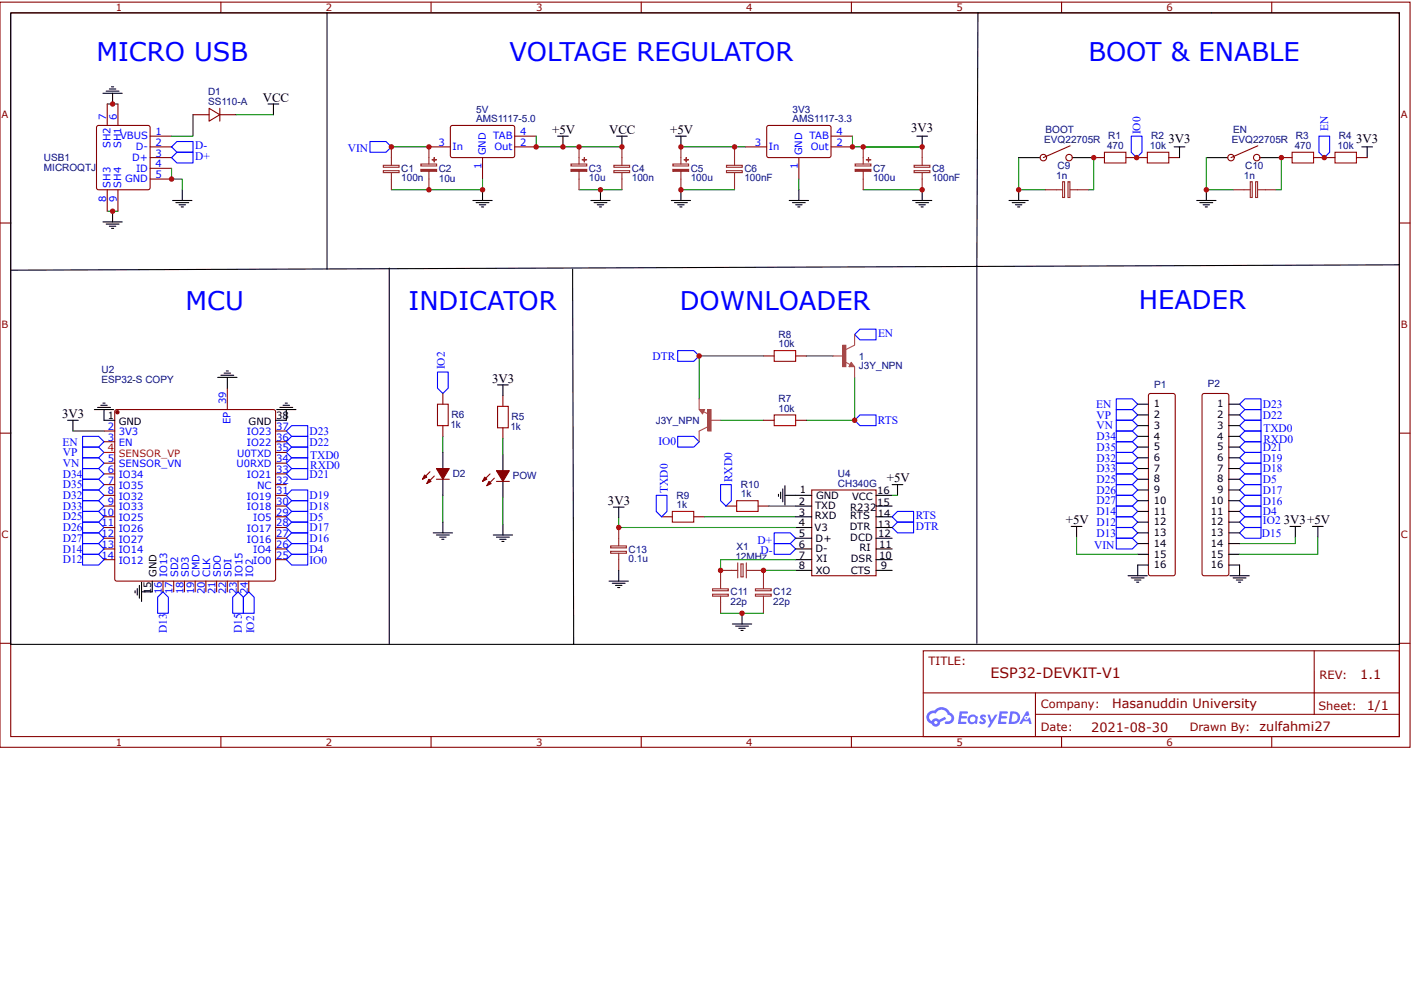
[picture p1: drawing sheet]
<svg xmlns="http://www.w3.org/2000/svg" width="297mm" height="210mm" viewBox="0 0 297 210" stroke-linecap="round" stroke-linejoin="round" font-family="sans-serif">
<path d="M22.6 21.9h2.2M22.6 44.5h2.2" fill="none" stroke="#080" stroke-width=".23"/>
<g fill="none" stroke="#000" stroke-width=".23">
<path d="M21.7 19.6h4M22.3 19.2h2.8M23 18.7h1.4M23.5 18.3h.4M23.7 19.6v2.3M38.4 40v2.2M143.3 40v2.2M168.2 40v2.2M194.1 40v2.2M21.7 46.7h4M22.3 47.2h2.8M23 47.6h1.4"/>
<path d="M23.5 48.1h.4M23.7 44.5v2.2M36.3 42.2h4.1M37 42.7h2.7M37.7 43.1h1.3M38.1 43.6h.5M141.3 42.2h4.1M142 42.7h2.7M142.7 43.1h1.3M143.1 43.6h.5M166.1 42.2h4.1M166.8 42.7h2.7"/>
<path d="M167.5 43.1h1.3M167.9 43.6h.5M192.1 42.2h4M192.8 42.7h2.7M193.4 43.1h1.4M193.9 43.6h.4"/>
</g>
<g fill="none" stroke="#800" stroke-width=".23">
<path d="M0 .5h296.8v156.8h-296.8zM2.3 2.7h292.3v152.4h-292.3zM46.5 .5v2.2M90.7 .5v2.2M135 .5v2.2M179.2 .5v2.2M223.5 .5v2.2M267.7 .5v2.2M20.4 26.5l.4-.1h10.3l.4 .1 .1 .4v12.6l-.1 .3-.4 .2h-10.3l-.4-.2-.1-.3v-12.6zM22.6 21.9v4.5M22.6 40v4.5M24.8 21.9v4.5"/>
<path d="M24.8 40v4.5M31.6 28.7h4.5M31.6 30.9h4.5M31.6 33.2h4.5M31.6 35.4h4.5M31.6 37.7h4.5M0 46.9h2.3M294.6 46.9h2.2M0 91.2h2.3M294.6 91.2h2.2M0 135.4h2.3M194.3 137h100.3v18.1h-100.3z"/>
<path d="M276.6 137v13.4M294.6 135.4h2.2M46.5 155.1v2.2M90.7 155.1v2.2M135 155.1v2.2M179.2 155.1v2.2M194.4 145.9h100.1M218 150.4h76.5M218 145.9v9M223.5 155.1v2.2M267.7 155.1v2.2"/>
</g>
<path d="M152.9 34.8h3.3v.4h-3.3zM152.9 35.9h3.3v.4h-3.3zM154.6 30.9v3.9M154.6 36.3v3.7M192.4 34.8h3.3v.4h-3.3zM192.4 35.9h3.3v.4h-3.3zM194.1 30.9v3.9M194.1 36.3v3.7" fill="none" stroke="#8d2323" stroke-width=".23"/>
<g fill="#58f">
<path d="M206.5 150.6l.4-.2 .4 .1 .3 .2-.3 .4a.3 .3 0 0 0-.2-.3 .3 .3 0 0 0-.3 .2 .76 .76 0 0 1 .6 .6 .76 .76 0 0 1-.2 .8h-.6l-.6-.3 .3-.4 .5 .3 .2-.2a.83 .83 0 0 1-.5-1.2z"/>
<path d="M207.8 150.5h.5l.4 1.1 .7-1.1h.6l-1.6 2.6h-.6l.6-1z"/>
<path d="M202 149.8h1.7l.1 .2-.3 .2h-1l-.1 .6h1l.2 .2-.3 .3-1-.1-.1 .8h1h.2v.3l-1.8 .1z"/>
<path d="M210.4 149.8h1.7l.1 .2-.3 .2h-1l-.1 .6h1l.2 .2-.3 .2h-1l-.1 .8h1h.2v.3l-1.8 .1z"/>
<path d="M216 149.8h.5l.2 .8-.4 .2a.45 .45 0 0 0-.7 .1 .45 .45 0 0 0 .3 .7 .45 .45 0 0 0 .6-.4l.3-.2 .4 1.4h-.5l-.2-.6h-1.1l-.3 .6h-.6z"/>
<path d="M212.7 149.8l-.4 2.6h.9a1.35 1.35 0 0 0 1.5-1.3 1.35 1.35 0 0 0-1.6-1.3zM213.1 150.2a.91 .91 0 0 1 1.1 1.1 .91 .91 0 0 1-1.3 .7z"/>
<path d="M203.9 150.8a.98 .98 0 0 0 0 1.4 .98 .98 0 0 0 1.3 .1l.5 .1 .1-1.5-.3-.1a.97 .97 0 0 0-1.6 0zM204.1 151.5a.6 .6 0 0 1 1.2 0 .6 .6 0 0 1-1.2 0z"/>
<path d="M195.4 150a1.4 1.4 0 0 0 .7 2.4 .92 .92 0 0 0 1.1 .6 .92 .92 0 0 0 .7-1l1.3-.6-.3-.5-1.2 .6-.7-.3a.92 .92 0 0 0-.9 .6 .89 .89 0 0 1-.4-1.2 .89 .89 0 0 1 1.3-.3 1.36 1.36 0 0 1 1.4-.9 1.36 1.36 0 0 1 1.2 1.1 .73 .73 0 0 1 .7 .9 .73 .73 0 0 1-1.1 .5 .28 .28 0 0 0-.3 .2 .28 .28 0 0 0 .2 .3 1.27 1.27 0 0 0 1.6-.8 1.27 1.27 0 0 0-.8-1.6 2.01 2.01 0 0 0-3.3-.4l-.7 .1zM196.6 152.1a.35 .35 0 0 1 .7 0 .35 .35 0 0 1-.7 0z"/>
<circle cx="216" cy="151.1" r=".17"/>
</g>
<path d="M36.1 35.4v2.3h2.3v2.3M40.6 24.2v4.5h-4.5M49.7 24.2h7.9M143.3 40h11.3M143.3 30.9h13.6M168.2 37.7v2.3M179.4 28.7v2.2h14.7h-12.4M181.7 40h12.4M169.7 74.9h5.7M179.9 79.5v9h-10.2M151.7 88.5h9" fill="none" stroke="#080" stroke-width=".23"/>
<path d="M40.6 24.2h3.4M44 22.8l2.3 1.4-2.3 1.3zM46.3 22.8v2.7M46.3 24.2h3.4M156.9 30.9h4.5M161.5 26.5l.3-.1h12.8l.3 .5v6l-.4 .3-12.8-.1-.3-.4v-5.8zM168.2 33.2v4.5M174.9 30.9h4.5M174.9 28.7h4.5" fill="none" stroke="#800" stroke-width=".23"/>
<path d="M255.1 2.7h-252.8v133M56.4 21.9h2.3M57.6 21.9v2.3M142.2 28.7h2.3M143.3 28.7v2.2" fill="none" stroke="#000" stroke-width=".23"/>
<path d="M142.7 73.8h3.3l1.2 1.1-1.2 1.2h-3.3zM179.9 70.4l1.1-1.1h3.4v2.3h-3.4zM142.7 91.9h3.3l1.2 1.1-1.2 1.1h-3.3zM179.9 88.5l1.1-1.1h3.4v2.2h-3.4z" fill="none" stroke="#00f" stroke-width=".23"/>
<path d="M177.9 76.2l1.1 .5M179.2 76.3l.7 .9h-1.2zM179.2 76.7l.1 .3h-.3l.2-.5 .4 .6h-.6M179.9 72.7l-1.8 .9" fill="none" stroke="#a54b4b" stroke-width=".23"/>
<path d="M177.4 72.7h.7v4.5h-.7z" fill="#a54b4b"/>
<path d="M177.4 72.7h.7v4.5h-.7z" fill="none" stroke="#a54b4b" stroke-width=".21"/>
<path d="M175.4 74.9h2.2M179.9 70.4v2.2M179.9 77.2v2.3M147.2 86.2h1.1l-.4 .9zM148.1 86.7l1.1 .5M148.1 86.3h-.7l.5 .6 .2-.5h-.3l.1 .3M149 89.8l-1.8 .9" fill="none" stroke="#a54b4b" stroke-width=".23"/>
<path d="M163 73.8h4.5v2.3h-4.5zM163 87.4h4.5v2.2h-4.5z" fill="none" stroke="#a00000" stroke-width=".23"/>
<path d="M160.7 74.9h2.3M167.5 74.9h2.2M160.7 88.5h2.3M167.5 88.5h2.2" fill="none" stroke="#800" stroke-width=".23"/>
<path d="M160.7 74.9h-13.5v9.1" fill="none" stroke="#080" stroke-width=".23"/>
<path d="M149 86.2h.7v4.5h-.7z" fill="#a54b4b"/>
<path d="M149 86.2h.7v4.5h-.7z" fill="none" stroke="#a54b4b" stroke-width=".21"/>
<path d="M147.2 84v2.2M147.2 90.8v2.2M149.5 88.5h2.2" fill="none" stroke="#a54b4b" stroke-width=".23"/>
<path d="M163.9 104.1v.4M164.3 103.6v1.4M164.8 102.9v2.7M165.2 104.3h2.3M165.2 102.2v4.1M187.8 102h2.3M188.9 102v2.3M154.2 131.4h4M154.8 131.8h2.7M155.5 132.3h1.4M156 132.7h.4M156.2 129.1v2.3" fill="none" stroke="#000" stroke-width=".23"/>
<path d="M150 124h3.3v.4h-3.3zM150 125.1h3.3v.4h-3.3zM151.7 120.1v3.8M151.7 125.5v3.6M159 124h3.3v.4h-3.3zM159 125.1h3.3v.4h-3.3zM160.7 120.1v3.8M160.7 125.5v3.6" fill="none" stroke="#8d2323" stroke-width=".23"/>
<path d="M163 112.2h3.4l1.1 1.1-1.1 1.1h-3.4zM163 114.4h3.4l1.1 1.2-1.1 1.1h-3.4zM187.8 111.1l1.1-1.2h3.4v2.3h-3.4z" fill="none" stroke="#00f" stroke-width=".23"/>
<path d="M141.5 107.7h4.5v2.2h-4.5zM155.1 105.4h4.5v2.3h-4.5z" fill="none" stroke="#a00000" stroke-width=".23"/>
<path d="M139.3 108.8h2.2M146 108.8h2.3M152.8 106.5h2.3M159.6 106.5h2.2" fill="none" stroke="#800" stroke-width=".23"/>
<path d="M148.3 108.8h19.2M161.8 106.5h5.7" fill="none" stroke="#080" stroke-width=".23"/>
<path d="M170.9 103.2h13.5v18h-13.5z" fill="#fff"/>
<path d="M170.9 103.2h13.5v18h-13.5z" fill="none" stroke="#800000" stroke-width=".23"/>
<g fill="none" stroke="#000" stroke-width=".23">
<path d="M214.4 33.2h4.5M214.4 40v2.2M225.7 33.2h4.5M247.2 30.9h2.2M248.3 30.9v2.3M253.9 33.2h4.5M253.9 40v2.2M265.2 33.2h4.5M286.7 30.9h2.2M287.8 30.9v2.3M212.4 42.2h4.1M213.1 42.7h2.7"/>
<path d="M213.8 43.1h1.3M214.2 43.6h.5M251.9 42.2h4.1M252.6 42.7h2.7M253.3 43.1h1.3M253.7 43.6h.5M19.9 86.2h4M20.5 85.8h2.7M21.2 85.3h1.4M21.7 84.9h.4M21.9 86.2v2.3M58.2 86.2h4.1"/>
<path d="M58.9 85.8h2.7M59.6 85.3h1.3M60 84.9h.5M60.3 86.2v2.3M93.2 95.3v3.3M91.2 112.2h4.1M91.9 112.6h2.7M92.5 113.1h1.4M93 113.5h.4M93.2 100.9v3.4M93.2 109.9v2.3M167.5 104.3h3.4"/>
<path d="M167.5 106.5h3.4M167.5 108.8h3.4M167.5 111.1h3.4M167.5 113.3h3.4M167.5 115.6h3.4M167.5 117.8h3.4M184.4 104.3h3.4M184.4 106.5h3.4M184.4 108.8h3.4M184.4 111.1h3.4M184.4 113.3h3.4M184.4 115.6h3.4"/>
<path d="M184.4 117.8h3.4M28.4 124.4v.4M28.9 123.9v1.4M29.3 123.2v2.7M29.8 124.6h2.3M29.8 122.6v4M167.5 120.1h3.4M184.4 120.1h3.4"/>
</g>
<path d="M214.4 33.2v6.8h5.7M230.2 33.2v6.8h-1.1M253.9 33.2v6.8h5.7M269.7 33.2v6.8h-1.1M93.2 91.9v3.4M93.2 104.3v5.6M187.8 104.3h1.1" fill="none" stroke="#080" stroke-width=".23"/>
<path d="M36.1 30.9l1.1-1.1h3.4v2.3h-3.4zM36.1 33.2l1.1-1.1h3.4v2.2h-3.4zM238.1 28.7h2.3v3.4l-1.1 1.1-1.2-1.1zM277.6 28.7h2.3v3.4l-1.1 1.1-1.2-1.1zM92.1 78.3h2.2v3.4l-1.1 1.1-1.1-1.1zM17.4 91.9h3.4l1.1 1.1-1.1 1.1h-3.4zM60.3 97.5l1.1-1.1h3.4v2.2h-3.4zM61.4 94.1h3.4v2.3h-3.4l-1.1-1.1zM60.3 117.8l1.1-1.1h3.4v2.3h-3.4zM138.1 104.3h2.3v3.4l-1.1 1.1-1.2-1.1zM187.8 108.8l1.1-1.1h3.4v2.2h-3.4zM52.4 124.6l1.1 1.1v3.4h-2.3v-3.4z" fill="none" stroke="#00f" stroke-width=".23"/>
<path d="M232.5 32.1h4.5v2.2h-4.5zM241.5 32.1h4.5v2.2h-4.5zM272 32.1h4.5v2.2h-4.5zM281 32.1h4.5v2.2h-4.5zM92.1 85.1h2.2v4.5h-2.2z" fill="none" stroke="#a00000" stroke-width=".23"/>
<g fill="none" stroke="#800" stroke-width=".23">
<path d="M225.3 30.7l-5.7 2.5M230.2 33.2h2.3M237 33.2h4.5M246 33.2h2.3M264.8 30.7l-5.7 2.5M269.7 33.2h2.3M276.5 33.2h4.5M285.5 33.2h2.3M93.2 82.8v2.3M93.2 89.6v2.3"/>
<circle cx="219.6" cy="33.2" r=".68"/>
<circle cx="225" cy="33.2" r=".68"/>
<circle cx="259.1" cy="33.2" r=".68"/>
<circle cx="264.5" cy="33.2" r=".68"/>
</g>
<path d="M220.1 40h3.6M223.7 38.3h.4v3.3h-.4zM224.8 38.3h.4v3.3h-.4zM225.3 40h3.8M259.6 40h3.6M263.2 38.3h.4v3.3h-.4zM264.3 38.3h.4v3.3h-.4zM264.8 40h3.8" fill="none" stroke="#8d2323" stroke-width=".23"/>
<path d="M91.9 98.6h2.7l-1.4 2.3z" fill="#800"/>
<path d="M90.5 99.3l-1.6 1.6M91.9 98.6h2.7l-1.4 2.3zM91.4 100.2l-1.6 1.6" fill="none" stroke="#800" stroke-width=".23"/>
<path d="M90.3 100.9l.4 .4-.9 .5z" fill="#800"/>
<path d="M90.3 100.9l.4 .4-.9 .5z" fill="none" stroke="#800" stroke-width=".23"/>
<path d="M89.4 100l.4 .4-.9 .5z" fill="#800"/>
<path d="M89.4 100l.4 .4-.9 .5zM91.9 100.9h2.7" fill="none" stroke="#800" stroke-width=".23"/>
<path d="M129.8 28.7h2.2M130.9 28.7v2.2M193 28.7h2.2M194.1 28.7v2.2M14.2 88.5h2.3M15.3 88.5v2.2" fill="none" stroke="#000" stroke-width=".23"/>
<g fill="none" stroke="#00f" stroke-width=".23">
<path d="M17.4 94.1h3.4l1.1 1.2-1.1 1.1h-3.4zM17.4 96.4h3.4l1.1 1.1-1.1 1.1h-3.4zM17.4 98.6h3.4l1.1 1.2-1.1 1.1h-3.4zM60.3 99.8l1.1-1.2h3.4v2.3h-3.4zM60.3 93l1.1-1.1h3.4v2.2h-3.4zM60.3 90.7l1.1-1.1h3.4v2.3h-3.4zM235 84h3.4l1.1 1.1-1.1 1.1h-3.4zM235 86.2h3.4l1.1 1.2-1.1 1.1h-3.4zM235 88.5h3.4l1.1 1.1-1.1 1.1h-3.4zM235 90.7h3.4l1.1 1.2-1.1 1.1h-3.4zM235 93h3.4l1.1 1.1-1.1 1.2h-3.4zM235 95.3h3.4l1.1 1.1-1.1 1.1h-3.4z"/>
<path d="M235 97.5h3.4l1.1 1.1-1.1 1.2h-3.4zM235 99.8h3.4l1.1 1.1-1.1 1.1h-3.4zM17.4 100.9h3.4l1.1 1.1-1.1 1.2h-3.4zM17.4 103.2h3.4l1.1 1.1-1.1 1.1h-3.4zM17.4 105.4h3.4l1.1 1.1-1.1 1.2h-3.4zM17.4 107.7h3.4l1.1 1.1-1.1 1.1h-3.4zM17.4 109.9h3.4l1.1 1.2-1.1 1.1h-3.4zM17.4 112.2h3.4l1.1 1.1-1.1 1.1h-3.4zM17.4 114.4h3.4l1.1 1.2-1.1 1.1h-3.4zM17.4 116.7h3.4l1.1 1.1-1.1 1.2h-3.4zM60.3 115.6l1.1-1.2h3.4v2.3h-3.4zM60.3 113.3l1.1-1.1h3.4v2.2h-3.4z"/>
<path d="M60.3 111.1l1.1-1.2h3.4v2.3h-3.4zM60.3 108.8l1.1-1.1h3.4v2.2h-3.4zM60.3 106.5l1.1-1.1h3.4v2.3h-3.4zM61.4 103.2h3.4v2.2h-3.4l-1.1-1.1zM235 102h3.4l1.1 1.2-1.1 1.1h-3.4zM235 104.3h3.4l1.1 1.1-1.1 1.1h-3.4zM235 106.5h3.4l1.1 1.2-1.1 1.1h-3.4zM235 108.8h3.4l1.1 1.1-1.1 1.2h-3.4zM235 111.1h3.4l1.1 1.1-1.1 1.1h-3.4zM34.3 124.6l1.1 1.1v3.4h-2.2v-3.4zM50.1 124.6l1.1 1.1v3.4h-2.2v-3.4z"/>
</g>
<path d="M88.6 35.7h3.3v.4h-3.3zM88.6 34.5h3.3v.4h-3.3zM90.3 30.9v3.6M90.3 36.1v3.9" fill="none" stroke="#8d2323" stroke-width=".23"/>
<path d="M88.6 35.9h3.3" fill="none" stroke="#8d2323" stroke-width=".41"/>
<path d="M91 33.6l.9 .1z" fill="#8d2323"/>
<path d="M91 33.6l.9 .1z" fill="none" stroke="#8d2323" stroke-width=".23"/>
<path d="M91.4 33.2v.9z" fill="#8d2323"/>
<path d="M91.4 33.2v.9zM120.2 35.7h3.3v.4h-3.3zM120.2 34.5h3.3v.4h-3.3zM121.9 30.9v3.6M121.9 36.1v3.9M129.2 34.8h3.3v.4h-3.3zM129.2 35.9h3.3v.4h-3.3zM130.9 30.9v3.9M130.9 36.3v3.7" fill="none" stroke="#8d2323" stroke-width=".23"/>
<path d="M121.9 40h9" fill="none" stroke="#080" stroke-width=".23"/>
<path d="M120.2 35.9h3.3" fill="none" stroke="#8d2323" stroke-width=".41"/>
<path d="M122.6 33.6l.9 .1z" fill="#8d2323"/>
<path d="M122.6 33.6l.9 .1z" fill="none" stroke="#8d2323" stroke-width=".23"/>
<path d="M123 33.2v.9z" fill="#8d2323"/>
<path d="M123 33.2v.9zM141.6 35.7h3.4v.4h-3.4zM141.6 34.5h3.4v.4h-3.4zM143.3 30.9v3.6M143.3 36.1v3.9" fill="none" stroke="#8d2323" stroke-width=".23"/>
<path d="M90.3 30.9h4.5M94.9 26.5l.4-.1h12.8l.2 .5v6l-.4 .3-12.8-.1-.3-.4v-5.8zM101.6 33.2v4.5M108.3 30.9h4.6M108.3 28.7h4.6" fill="none" stroke="#800" stroke-width=".23"/>
<path d="M101.6 40v2.2M117.4 28.7h2.2M118.5 28.7v2.2M126.4 40v2.2M99.5 42.2h4.1M100.2 42.7h2.7M100.9 43.1h1.3M101.3 43.6h.5M124.4 42.2h4M125 42.7h2.8M125.7 43.1h1.4M126.2 43.6h.4" fill="none" stroke="#000" stroke-width=".23"/>
<path d="M77.9 29.8h3.4l1.1 1.1-1.1 1.2h-3.4z" fill="none" stroke="#00f" stroke-width=".23"/>
<path d="M141.6 35.9h3.4" fill="none" stroke="#8d2323" stroke-width=".41"/>
<path d="M144 33.6l.9 .1z" fill="#8d2323"/>
<path d="M144 33.6l.9 .1z" fill="none" stroke="#8d2323" stroke-width=".23"/>
<path d="M144.4 33.2l.1 .9z" fill="#8d2323"/>
<path d="M144.4 33.2l.1 .9zM180 35.7h3.3v.4h-3.3zM180 34.5h3.3v.4h-3.3zM181.7 30.9v3.6M181.7 36.1v3.9" fill="none" stroke="#8d2323" stroke-width=".23"/>
<path d="M180 35.9h3.3" fill="none" stroke="#8d2323" stroke-width=".41"/>
<path d="M182.4 33.6l.9 .1z" fill="#8d2323"/>
<path d="M182.4 33.6l.9 .1z" fill="none" stroke="#8d2323" stroke-width=".23"/>
<path d="M182.8 33.2v.9z" fill="#8d2323"/>
<path d="M80.7 34.8h3.3v.4h-3.3zM80.7 35.9h3.3v.4h-3.3zM82.4 30.9v3.9M82.4 36.3v3.7M182.8 33.2v.9z" fill="none" stroke="#8d2323" stroke-width=".23"/>
<path d="M82.4 30.9h7.9M101.6 37.7v2.3h-19.2M112.9 28.7v2.2h18M272.7 113.1v1.3h-11.8" fill="none" stroke="#080" stroke-width=".23"/>
<g fill="none" stroke="#00f" stroke-width=".23">
<path d="M260.9 85.1l1.2-1.1h3.3v2.2h-3.3zM260.9 96.4l1.2-1.1h3.3v2.2h-3.3zM262.1 86.2h3.3v2.3h-3.3l-1.2-1.1zM262.1 88.5h3.3v2.2h-3.3l-1.2-1.1zM262.1 90.7h3.3v2.3h-3.3l-1.2-1.1zM262.1 93h3.3v2.3h-3.3l-1.2-1.2zM262.1 97.5h3.3v2.3h-3.3l-1.2-1.2zM262.1 99.8h3.3v2.2h-3.3l-1.2-1.1zM235 113.3h3.4l1.1 1.1-1.1 1.2h-3.4zM260.9 105.4l1.2-1.1h3.3v2.2h-3.3zM262.1 102h3.3v2.3h-3.3l-1.2-1.1zM262.1 106.5h3.3v2.3h-3.3l-1.2-1.1z"/>
<path d="M262.1 108.8h3.3v2.3h-3.3l-1.2-1.2zM262.1 111.1h3.3v2.2h-3.3l-1.2-1.1z"/>
</g>
<g fill="none" stroke="#000" stroke-width=".23">
<path d="M68.8 2.7v54M205.9 2.7l-.3 53.3v79.4M255.1 2.7h39.5v53.1l-292.3 1.1M120.5 56.7l.3 79h-118.5M294.6 55.8v79.9h-173.8M105.9 95.7v3.4M105.9 101.3v3.4M239.5 119v2.2M260.9 119v2.2M271.5 110.8h2.3M272.7 110.8v2.3M237.5 121.2h4"/>
<path d="M238.1 121.7h2.7M238.8 122.1h1.4M239.3 122.6h.4M258.9 121.2h4.1M259.6 121.7h2.7M260.2 122.1h1.4M260.7 122.6h.5"/>
</g>
<path d="M104.5 99.1h2.7l-1.3 2.2z" fill="#800"/>
<path d="M103.2 99.8l-1.6 1.5M104.5 99.1h2.7l-1.3 2.2zM104.1 100.7l-1.6 1.5" fill="none" stroke="#800" stroke-width=".23"/>
<path d="M102.9 101.3l.5 .5-.9 .4z" fill="#800"/>
<path d="M102.9 101.3l.5 .5-.9 .4z" fill="none" stroke="#800" stroke-width=".23"/>
<path d="M102 100.4l.5 .5-.9 .4z" fill="#800"/>
<path d="M24.3 86.4l.3-.2h33l.3 .2 .1 .3v35.2l-.1 .3-.3 .1h-33l-.3-.1-.1-.3v-35.2zM105.9 83.3v2.2M105.9 90.1v2.2M102 100.4l.5 .5-.9 .4zM104.5 101.3h2.7" fill="none" stroke="#800" stroke-width=".23"/>
<g fill="none" stroke="#000" stroke-width=".23">
<path d="M81.9 56.4v79.3M104.7 81h2.3M105.9 81v2.3M103.8 112.6h4.1M104.5 113.1h2.7M105.2 113.5h1.3M105.6 114h.5M105.9 110.4v2.2M129.1 106.8h2.3M130.2 106.8v2.2M128.2 122.3h4.1M128.9 122.8h2.7"/>
<path d="M129.6 123.2h1.3M130 123.7h.5M130.2 120.1v2.2"/>
</g>
<path d="M105.9 92.3v3.4M105.9 104.7v5.7M130.2 109v2.1h37.3" fill="none" stroke="#080" stroke-width=".23"/>
<path d="M104.7 85.5h2.3v4.6h-2.3z" fill="none" stroke="#a00000" stroke-width=".23"/>
<path d="M128.5 114.9h3.4v.4h-3.4zM128.5 116.1h3.4v.4h-3.4zM130.2 111.1v3.8M130.2 116.5v3.6" fill="none" stroke="#8d2323" stroke-width=".23"/>
<circle cx="24.7" cy="86.8" r=".34" fill="#800"/>
<g fill="none" stroke="#800" stroke-width=".23">
<path d="M21.9 90.7h2.3M21.9 93h2.3M21.9 97.5h2.3M21.9 99.8h2.3M47.9 81.7v4.5M58 90.7h2.3M58 93h2.3M58 97.5h2.3M58 99.8h2.3M58 95.3h2.3M241.9 83l.3-.2h4.7l.5 .4v37.6l-.4 .4h-4.8l-.5-.4v-37.5zM253.2 83l.3-.2h4.7l.5 .4v37.6l-.4 .4h-4.8l-.5-.4v-37.5z"/>
<path d="M21.9 102h2.3M21.9 104.3h2.3M21.9 106.5h2.3M21.9 108.8h2.3M21.9 111.1h2.3M21.9 113.3h2.3M21.9 115.6h2.3M21.9 117.8h2.3M58 102h2.3M58 104.3h2.3M58 106.5h2.3M58 108.8h2.3"/>
<path d="M58 111.1h2.3M58 113.3h2.3M58 115.6h2.3M58 117.8h2.3M34.3 122.3v2.3M36.6 122.3v2.3M38.8 122.3v2.3M41.1 122.3v2.3M43.3 122.3v2.3M45.6 122.3v2.3M47.9 122.3v2.3M50.1 122.3v2.3"/>
<path d="M52.4 122.3v2.3"/>
<circle cx="24.7" cy="86.8" r=".34"/>
</g>
<g fill="none" stroke="#000" stroke-width=".23">
<path d="M45.8 79.5h4.1M46.5 79h2.7M47.2 78.5h1.3M47.6 78.1h.5M47.9 79.5v2.2M21.9 88.5h2.3M58 88.5h2.3M239.5 85.1h2.2M239.5 87.4h2.2M239.5 89.6h2.2M239.5 91.9h2.2M239.5 94.1h2.2"/>
<path d="M239.5 96.4h2.2M239.5 98.6h2.2M258.7 85.1h2.2M258.7 87.4h2.2M258.7 89.6h2.2M258.7 91.9h2.2M258.7 94.1h2.2M258.7 96.4h2.2M258.7 98.6h2.2M225.5 110.8h2.2M226.6 110.8v2.3M239.5 100.9h2.2"/>
<path d="M239.5 103.2h2.2M239.5 105.4h2.2M239.5 107.7h2.2M239.5 109.9h2.2M239.5 112.2h2.2M239.5 114.4h2.2M239.5 116.7h2.2M239.5 119h2.2M258.7 100.9h2.2M258.7 103.2h2.2M258.7 105.4h2.2M258.7 107.7h2.2"/>
<path d="M258.7 109.9h2.2M258.7 112.2h2.2M258.7 114.4h2.2M258.7 116.7h2.2M258.7 119h2.2M276.3 110.8h2.2M277.4 110.8v2.3M32.1 122.3v2.3"/>
</g>
<path d="M21.9 95.3h2.3" fill="none" stroke="#f00" stroke-width=".23"/>
<path d="M15.3 90.7h6.6M167.5 117.8h-15.8v2.3M226.6 113.1v3.6h12.9M277.4 113.1v3.6h-16.5M151.7 129.1h9M160.7 120.1h6.8" fill="none" stroke="#080" stroke-width=".23"/>
<path d="M155.3 118.5v3.2M156 118.7h.4v2.7h-.4zM157.1 118.5v3.2M151.7 120.1h3.6M157.1 120.1h3.6" fill="none" stroke="#8d2323" stroke-width=".23"/>
<path d="M151.7 102h2.2v3.4l-1.1 1.1-1.1-1.1z" fill="none" stroke="#00f" stroke-width=".23"/>
<g fill="#c00">
<circle cx="23.7" cy="21.9" r=".56"/>
<circle cx="23.7" cy="44.5" r=".56"/>
<circle cx="36.1" cy="37.7" r=".56"/>
<circle cx="194.1" cy="40" r=".56"/>
<circle cx="154.6" cy="30.9" r=".56"/>
<circle cx="194.1" cy="30.9" r=".56"/>
<circle cx="181.7" cy="30.9" r=".56"/>
<circle cx="147.2" cy="74.9" r=".56"/>
<circle cx="179.9" cy="88.5" r=".56"/>
<circle cx="253.9" cy="40" r=".56"/>
<circle cx="278.8" cy="33.2" r=".56"/>
<circle cx="269.7" cy="33.2" r=".56"/>
<circle cx="230.2" cy="33.2" r=".56"/>
<circle cx="214.4" cy="40" r=".56"/>
<circle cx="239.3" cy="33.2" r=".56"/>
<circle cx="179.4" cy="30.9" r=".56"/>
<circle cx="126.4" cy="40" r=".56"/>
<circle cx="143.3" cy="30.9" r=".56"/>
<circle cx="143.3" cy="40" r=".56"/>
<circle cx="101.6" cy="40" r=".56"/>
<circle cx="130.9" cy="30.9" r=".56"/>
<circle cx="121.9" cy="30.9" r=".56"/>
<circle cx="112.9" cy="30.9" r=".56"/>
<circle cx="118.5" cy="30.9" r=".56"/>
<circle cx="90.3" cy="40" r=".56"/>
<circle cx="82.4" cy="30.9" r=".56"/>
<circle cx="90.3" cy="30.9" r=".56"/>
<circle cx="130.2" cy="111.1" r=".56"/>
<circle cx="160.7" cy="120.1" r=".56"/>
<circle cx="156.2" cy="129.1" r=".56"/>
<circle cx="151.7" cy="120.1" r=".56"/>
</g>
<g font-size="5.4" fill="#00f">
<text x="20.3" y="12.9">MICRO USB</text>
<text x="107.2" y="12.9">VOLTAGE REGULATOR</text>
<text x="229.1" y="12.9">BOOT &amp; ENABLE</text>
<text x="39" y="65.2">MCU</text>
<text x="86" y="65.2">INDICATOR</text>
<text x="143.1" y="65.2">DOWNLOADER</text>
<text x="239.7" y="65">HEADER</text>
</g>
<text font-size="3" fill="#800" x="208.5" y="142.8">ESP32-DEVKIT-V1</text>
<g font-size="2.7">
<text x="55.3" y="21.4">VCC</text>
<text x="116.2" y="28.2">+5V</text>
<text x="128.2" y="28.2">VCC</text>
<text x="141.1" y="28.2">+5V</text>
<text x="191.8" y="27.9">3V3</text>
<text x="246" y="30.1">3V3</text>
<text x="285.4" y="30.1">3V3</text>
<text x="103.6" y="80.6">3V3</text>
<text x="13.1" y="88">3V3</text>
<text x="186.7" y="101.6">+5V</text>
<text x="128" y="106.3">3V3</text>
<text x="224.4" y="110.4">+5V</text>
<text x="270.3" y="110.4">3V3+5V</text>
</g>
<g font-size="2.7" fill="#800">
<text x="286.3" y="142.9">1.1</text>
<text x="234.1" y="149.1">Hasanuddin University</text>
<text x="287.7" y="149.5">1/1</text>
<text x="229.7" y="154">2021-08-30</text>
<text x="265.1" y="154">zulfahmi27</text>
</g>
<g font-size="2.4" fill="#00f">
<text x="240.1" y="28.3" transform="rotate(-90 240.1 28.3)">IO0</text>
<text x="279.6" y="27.5" transform="rotate(-90 279.6 27.5)">EN</text>
<text x="41.1" y="31.4">D-</text>
<text x="41.1" y="33.7">D+</text>
<text x="73.2" y="32.1">VIN</text>
<text x="184.8" y="70.9">EN</text>
<text x="93.7" y="77.8" transform="rotate(-90 93.7 77.8)">IO2</text>
<text x="137.4" y="75.7">DTR</text>
<text x="184.8" y="89.3">RTS</text>
<text x="230.8" y="85.9">EN</text>
<text x="230.8" y="88.1">VP</text>
<text x="265.8" y="88.2">D22</text>
<text x="265.8" y="85.9">D23</text>
<text x="13.2" y="93.8">EN</text>
<text x="65.2" y="93.8">D22</text>
<text x="65.2" y="91.5">D23</text>
<text x="138.6" y="93.8">IO0</text>
<text x="230.8" y="90.4">VN</text>
<text x="230.8" y="92.6">D34</text>
<text x="230.8" y="94.9">D35</text>
<text x="265.8" y="94.9">D21</text>
<text x="265.9" y="93.2">RXD0</text>
<text x="265.9" y="90.9">TXD0</text>
<text x="13.2" y="96">VP</text>
<text x="13.2" y="98.3">VN</text>
<text x="13.2" y="100.5">D34</text>
<text x="65.2" y="100.6">D21</text>
<text x="65.3" y="96.6">TXD0</text>
<text x="65.3" y="98.8">RXD0</text>
<text x="154.1" y="101.5" transform="rotate(-90 154.1 101.5)">RXD0</text>
<text x="230.8" y="97.2">D32</text>
<text x="230.8" y="99.4">D33</text>
<text x="230.8" y="101.7">D25</text>
<text x="265.8" y="97.2">D19</text>
<text x="265.8" y="101.7">D5</text>
<text x="265.8" y="99.4">D18</text>
<text x="13.2" y="102.8">D35</text>
<text x="13.2" y="105.1">D32</text>
<text x="13.2" y="107.3">D33</text>
<text x="65.2" y="107.3">D18</text>
<text x="65.2" y="105.1">D19</text>
<text x="140.6" y="103.8" transform="rotate(-90 140.6 103.8)">TXD0</text>
<text x="230.8" y="103.9">D26</text>
<text x="230.8" y="106.2">D27</text>
<text x="265.8" y="104">D17</text>
<text x="265.8" y="106.2">D16</text>
<text x="13.2" y="109.6">D25</text>
<text x="13.2" y="111.8">D26</text>
<text x="65.2" y="111.9">D17</text>
<text x="65.2" y="109.6">D5</text>
<text x="192.8" y="111.5">DTR</text>
<text x="192.8" y="109.3">RTS</text>
<text x="230.8" y="108.4">D14</text>
<text x="230.8" y="110.7">D12</text>
<text x="230.8" y="113">D13</text>
<text x="265.6" y="113">D15</text>
<text x="265.8" y="108.5">D4</text>
<text x="265.8" y="110.4">IO2</text>
<text x="13.2" y="114.1">D27</text>
<text x="13.2" y="116.3">D14</text>
<text x="13.2" y="118.6">D12</text>
<text x="65.2" y="118.6">IO0</text>
<text x="65.2" y="116.4">D4</text>
<text x="65.2" y="114.1">D16</text>
<text x="159.5" y="114.4">D+</text>
<text x="160.1" y="116.7">D-</text>
<text x="230.3" y="115.6">VIN</text>
<text x="35.1" y="133.3" transform="rotate(-90 35.1 133.3)">D13</text>
<text x="50.9" y="133.3" transform="rotate(-90 50.9 133.3)">D15</text>
<text x="53.5" y="133.4" transform="rotate(-90 53.5 133.4)">IO2</text>
</g>
<g font-size="2.4" fill="#800">
<text x="195.5" y="139.9">TITLE:</text>
<text x="277.8" y="142.9">REV:</text>
<text x="219.1" y="149">Company:</text>
<text x="277.5" y="149.4">Sheet:</text>
<text x="219.1" y="153.9">Date:</text>
<text x="250.5" y="154">Drawn By:</text>
</g>
<g font-size="2.1" fill="#800">
<text x="24.4" y="2.4">1</text>
<text x="68.6" y="2.4">2</text>
<text x="112.9" y="2.4">3</text>
<text x="157.1" y="2.4">4</text>
<text x="201.3" y="2.4">5</text>
<text x="245.6" y="2.4">6</text>
<text x=".3" y="24.8">A</text>
<text x="294.9" y="24.8">A</text>
<text x=".3" y="69.1">B</text>
<text x="294.9" y="69.1">B</text>
<text x=".3" y="113.3">C</text>
<text x="294.9" y="113.3">C</text>
<text x="24.4" y="157">1</text>
<text x="68.6" y="157">2</text>
<text x="112.9" y="157">3</text>
<text x="157.1" y="157">4</text>
<text x="201.3" y="157">5</text>
<text x="245.6" y="157">6</text>
</g>
<g font-size="2.1" fill="#000080">
<text x="43.8" y="22.1">SS110-A</text>
<text x="43.8" y="20.1">D1</text>
<text x="100.2" y="23.7">5V</text>
<text x="166.8" y="23.7">3V3</text>
<text x="100.2" y="25.7">AMS1117-5.0</text>
<text x="166.8" y="25.7">AMS1117-3.3</text>
<text x="220.1" y="27.9">BOOT</text>
<text x="233.3" y="29.3">R1</text>
<text x="242.3" y="29.3">R2</text>
<text x="259.6" y="27.9">EN</text>
<text x="272.8" y="29.3">R3</text>
<text x="281.8" y="29.3">R4</text>
<text x="9.3" y="36">MICROQTJ</text>
<text x="9.3" y="33.9">USB1</text>
<text x="219.8" y="30">EVQ22705R</text>
<text x="222.6" y="35.5">C9</text>
<text x="233" y="31.4">470</text>
<text x="242.1" y="31.4">10k</text>
<text x="259.3" y="30">EVQ22705R</text>
<text x="262.1" y="35.5">C10</text>
<text x="272.5" y="31.4">470</text>
<text x="281.6" y="31.4">10k</text>
<text x="84.5" y="38.2">100n</text>
<text x="84.5" y="36.1">C1</text>
<text x="92.4" y="36.2">C2</text>
<text x="92.4" y="38.2">10u</text>
<text x="124" y="38.2">10u</text>
<text x="124" y="36.2">C3</text>
<text x="133" y="38.2">100n</text>
<text x="133" y="36.1">C4</text>
<text x="145.4" y="38.2">100u</text>
<text x="145.4" y="36.2">C5</text>
<text x="156.7" y="38.2">100nF</text>
<text x="156.7" y="36.2">C6</text>
<text x="183.8" y="38.2">100u</text>
<text x="183.8" y="36.2">C7</text>
<text x="196.2" y="38.2">100nF</text>
<text x="196.2" y="36.2">C8</text>
<text x="222.3" y="37.6">1n</text>
<text x="261.8" y="37.6">1n</text>
<text x="163.9" y="71.1">R8</text>
<text x="163.9" y="73.1">10k</text>
<text x="180.8" y="77.7">J3Y_NPN</text>
<text x="180.8" y="75.7">1</text>
<text x="21.4" y="80.6">ESP32-S COPY</text>
<text x="21.4" y="78.5">U2</text>
<text x="242.9" y="81.7">P1</text>
<text x="254.2" y="81.5">P2</text>
<text x="95.1" y="88">R6</text>
<text x="107.7" y="88.5">R5</text>
<text x="138" y="89.2">J3Y_NPN</text>
<text x="163.9" y="86.7">10k</text>
<text x="163.9" y="84.6">R7</text>
<text x="94.8" y="90.1">1k</text>
<text x="107.4" y="90.6">1k</text>
<text x="95.3" y="100.4">D2</text>
<text x="107.9" y="100.9">POW</text>
<text x="176.4" y="100.4">U4</text>
<text x="142.4" y="107">1k</text>
<text x="142.4" y="105">R9</text>
<text x="156" y="104.7">1k</text>
<text x="156" y="102.7">R10</text>
<text x="176.4" y="102.5">CH340G</text>
<text x="132.3" y="118.3">0.1u</text>
<text x="132.3" y="116.3">C13</text>
<text x="154.8" y="117.8">12MHz</text>
<text x="155" y="115.8">X1</text>
<text x="153.8" y="125.3">C11</text>
<text x="162.8" y="125.3">C12</text>
<text x="153.8" y="127.4">22p</text>
<text x="162.8" y="127.4">22p</text>
</g>
<g font-size="2.1" fill="#00f">
<text x="22.3" y="25.3" transform="rotate(-90 22.3 25.3)">7</text>
<text x="24.6" y="25.3" transform="rotate(-90 24.6 25.3)">6</text>
<text x="25.3" y="29.3">VBUS</text>
<text x="32.7" y="28.4">1</text>
<text x="103.8" y="29.3">TAB</text>
<text x="109.5" y="28.4">4</text>
<text x="170.4" y="29.3">TAB</text>
<text x="176.1" y="28.4">4</text>
<text x="23.2" y="31.2" transform="rotate(-90 23.2 31.2)">SH2</text>
<text x="25.5" y="31.2" transform="rotate(-90 25.5 31.2)">SH1</text>
<text x="27.8" y="33.9">D+</text>
<text x="28.6" y="31.6">D-</text>
<text x="32.7" y="30.7">2</text>
<text x="32.7" y="33">3</text>
<text x="32.7" y="35.2">4</text>
<text x="92.3" y="30.7">3</text>
<text x="95.3" y="31.6">In</text>
<text x="101.3" y="35.6" transform="rotate(-90 101.3 35.6)">1</text>
<text x="102.2" y="32.7" transform="rotate(-90 102.2 32.7)">GND</text>
<text x="104.1" y="31.6">Out</text>
<text x="109.5" y="30.7">2</text>
<text x="158.9" y="30.7">3</text>
<text x="161.8" y="31.6">In</text>
<text x="167.9" y="35.6" transform="rotate(-90 167.9 35.6)">1</text>
<text x="168.8" y="32.7" transform="rotate(-90 168.8 32.7)">GND</text>
<text x="170.7" y="31.6">Out</text>
<text x="176.1" y="30.7">2</text>
<text x="23.2" y="39.5" transform="rotate(-90 23.2 39.5)">SH3</text>
<text x="25.5" y="39.5" transform="rotate(-90 25.5 39.5)">SH4</text>
<text x="26.3" y="38.4">GND</text>
<text x="28.6" y="36.1">ID</text>
<text x="32.7" y="37.5">5</text>
<text x="22.3" y="42.4" transform="rotate(-90 22.3 42.4)">8</text>
<text x="24.6" y="42.4" transform="rotate(-90 24.6 42.4)">9</text>
<text x="47.6" y="85.1" transform="rotate(-90 47.6 85.1)">39</text>
<text x="48.5" y="89.3" transform="rotate(-90 48.5 89.3)">EP</text>
<text x="22.7" y="90.5">2</text>
<text x="22.7" y="92.8">3</text>
<text x="25" y="91.6">3V3</text>
<text x="25" y="93.9">EN</text>
<text x="51.9" y="93.9">IO22</text>
<text x="51.9" y="91.6">IO23</text>
<text x="58.1" y="95">35</text>
<text x="58.1" y="92.8">36</text>
<text x="58.1" y="90.5">37</text>
<text x="22.7" y="97.3">5</text>
<text x="22.7" y="99.5">6</text>
<text x="22.7" y="101.8">7</text>
<text x="25" y="98.4">SENSOR_VN</text>
<text x="25" y="100.7">IO34</text>
<text x="49.8" y="98.4">U0RXD</text>
<text x="49.9" y="96.2">U0TXD</text>
<text x="51.9" y="100.7">IO21</text>
<text x="58.1" y="101.8">32</text>
<text x="58.1" y="99.5">33</text>
<text x="58.1" y="97.3">34</text>
<text x="22.7" y="104.1">8</text>
<text x="22.7" y="106.3">9</text>
<text x="25" y="102.9">IO35</text>
<text x="25" y="105.2">IO32</text>
<text x="25" y="107.4">IO33</text>
<text x="51.9" y="107.4">IO18</text>
<text x="51.9" y="105.2">IO19</text>
<text x="54.1" y="102.9">NC</text>
<text x="58.1" y="106.3">30</text>
<text x="58.1" y="104.1">31</text>
<text x="21.4" y="108.6">10</text>
<text x="21.4" y="110.8">11</text>
<text x="21.4" y="113.1">12</text>
<text x="25" y="109.7">IO25</text>
<text x="25" y="112">IO26</text>
<text x="51.9" y="112">IO17</text>
<text x="53.3" y="109.7">IO5</text>
<text x="58.1" y="113.1">27</text>
<text x="58.1" y="110.8">28</text>
<text x="58.1" y="108.6">29</text>
<text x="21.4" y="115.3">13</text>
<text x="21.4" y="117.6">14</text>
<text x="25" y="114.2">IO27</text>
<text x="25" y="116.5">IO14</text>
<text x="25" y="118.7">IO12</text>
<text x="51.9" y="114.2">IO16</text>
<text x="53.3" y="118.7">IO0</text>
<text x="53.3" y="116.5">IO4</text>
<text x="58.1" y="117.6">25</text>
<text x="58.1" y="115.3">26</text>
<text x="34.1" y="125.1" transform="rotate(-90 34.1 125.1)">16</text>
<text x="35.2" y="121.5" transform="rotate(-90 35.2 121.5)">IO13</text>
<text x="36.3" y="125.1" transform="rotate(-90 36.3 125.1)">17</text>
<text x="37.5" y="121.5" transform="rotate(-90 37.5 121.5)">SD2</text>
<text x="38.6" y="125.1" transform="rotate(-90 38.6 125.1)">18</text>
<text x="39.7" y="121.5" transform="rotate(-90 39.7 121.5)">SD3</text>
<text x="40.9" y="125.1" transform="rotate(-90 40.9 125.1)">19</text>
<text x="42" y="121.5" transform="rotate(-90 42 121.5)">CMD</text>
<text x="43.1" y="125.1" transform="rotate(-90 43.1 125.1)">20</text>
<text x="44.2" y="121.5" transform="rotate(-90 44.2 121.5)">CLK</text>
<text x="45.4" y="125.1" transform="rotate(-90 45.4 125.1)">21</text>
<text x="46.5" y="121.5" transform="rotate(-90 46.5 121.5)">SDO</text>
<text x="47.6" y="125.1" transform="rotate(-90 47.6 125.1)">22</text>
<text x="48.8" y="121.5" transform="rotate(-90 48.8 121.5)">SDI</text>
<text x="49.9" y="125.1" transform="rotate(-90 49.9 125.1)">23</text>
<text x="51" y="121.5" transform="rotate(-90 51 121.5)">IO15</text>
<text x="52.1" y="125.1" transform="rotate(-90 52.1 125.1)">24</text>
<text x="53.3" y="121.5" transform="rotate(-90 53.3 121.5)">IO2</text>
</g>
<g font-size="2.1">
<text x="22.7" y="88.3">1</text>
<text x="25" y="89.4">GND</text>
<text x="52.3" y="89.4">GND</text>
<text x="58.1" y="88.3">38</text>
<text x="242.9" y="85.8">1</text>
<text x="242.9" y="88">2</text>
<text x="256.2" y="85.8">1</text>
<text x="256.2" y="88">2</text>
<text x="242.9" y="90.3">3</text>
<text x="242.9" y="92.5">4</text>
<text x="242.9" y="94.8">5</text>
<text x="256.2" y="90.3">3</text>
<text x="256.2" y="92.5">4</text>
<text x="256.2" y="94.8">5</text>
<text x="242.9" y="97.1">6</text>
<text x="242.9" y="99.3">7</text>
<text x="242.9" y="101.6">8</text>
<text x="256.2" y="97.1">6</text>
<text x="256.2" y="99.3">7</text>
<text x="256.2" y="101.6">8</text>
<text x="168.2" y="106.3">2</text>
<text x="168.4" y="103.8">1</text>
<text x="171.6" y="107.1">TXD</text>
<text x="171.8" y="105.1">GND</text>
<text x="179" y="107.6">R232</text>
<text x="179.3" y="105.3">VCC</text>
<text x="184.6" y="106.5">15</text>
<text x="184.6" y="104.1">16</text>
<text x="242.9" y="103.8">9</text>
<text x="242.9" y="106.1">10</text>
<text x="254.9" y="106.1">10</text>
<text x="256.2" y="103.8">9</text>
<text x="168.2" y="113.1">5</text>
<text x="168.2" y="110.8">4</text>
<text x="168.2" y="108.6">3</text>
<text x="171.5" y="111.8">V3</text>
<text x="171.5" y="109.2">RXD</text>
<text x="178.9" y="111.6">DTR</text>
<text x="179" y="113.9">DCD</text>
<text x="179" y="109.4">RTS</text>
<text x="184.7" y="108.8">14</text>
<text x="184.7" y="111.1">13</text>
<text x="184.9" y="113.1">12</text>
<text x="242.9" y="108.3">11</text>
<text x="242.9" y="110.6">12</text>
<text x="242.9" y="112.9">13</text>
<text x="254.9" y="108.3">11</text>
<text x="254.9" y="110.6">12</text>
<text x="254.9" y="112.9">13</text>
<text x="168.2" y="119.9">8</text>
<text x="168.2" y="117.6">7</text>
<text x="168.2" y="115.3">6</text>
<text x="171.7" y="116.1">D-</text>
<text x="171.7" y="114.1">D+</text>
<text x="171.8" y="118.4">XI</text>
<text x="179.1" y="118.3">DSR</text>
<text x="180.9" y="115.9">RI</text>
<text x="185.1" y="115.3">11</text>
<text x="185.1" y="117.6">10</text>
<text x="185.4" y="119.9">9</text>
<text x="242.9" y="115.1">14</text>
<text x="242.9" y="117.4">15</text>
<text x="242.9" y="119.6">16</text>
<text x="254.9" y="115.1">14</text>
<text x="254.9" y="117.4">15</text>
<text x="254.9" y="119.6">16</text>
<text x="31.8" y="125.1" transform="rotate(-90 31.8 125.1)">15</text>
<text x="33" y="121.5" transform="rotate(-90 33 121.5)">GND</text>
<text x="171.7" y="120.8">XO</text>
<text x="179.1" y="120.8">CTS</text>
</g>
<g font-size="2.1" fill="#f00">
<text x="22.7" y="95">4</text>
<text x="25" y="96.2">SENSOR_VP</text>
</g>
</svg>
